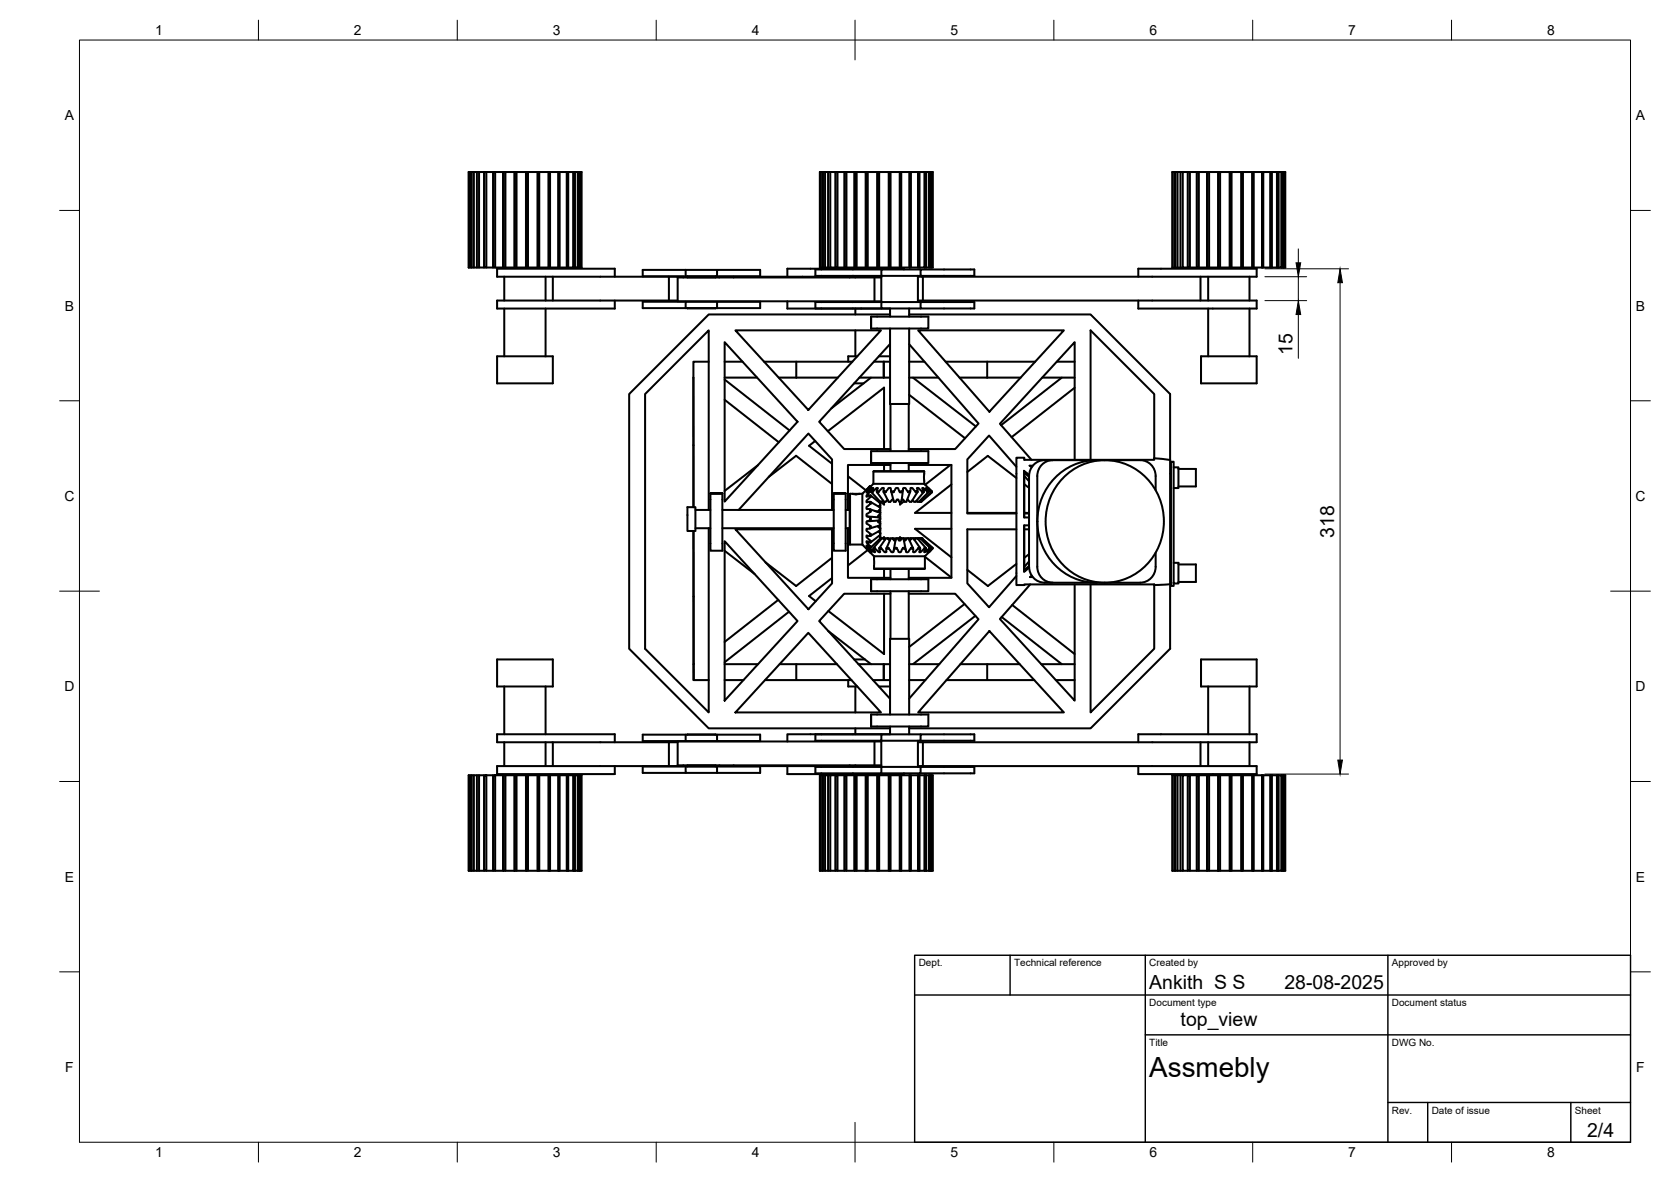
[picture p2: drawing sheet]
<svg xmlns="http://www.w3.org/2000/svg" width="420mm" height="297mm" viewBox="0 0 420 297" stroke-linecap="round" stroke-linejoin="round" font-family="sans-serif">
<!-- layer: Visible -->
<g fill="none" stroke="#000" stroke-width=".51">
<path d="M117.9 43.2v24M118.4 43.2v24M118.6 43.2v24M119.1 43.2v24M119.9 43.2v24M120.5 43.2h-2.7v24h2.7M121.7 43.2h.6v24h-.6zM121.7 43.2h-1.2v24h1.2M122.3 43.2h1.7M124 43.2h.5v24h-.5zM124.5 43.2h2.1M126.6 43.2h.5v24"/>
<path d="M127.1 43.2h2.2M129.3 43.2h13.6M129.3 43.2v24M129.5 43.2v24M129.9 43.2v24M132.2 43.2v24M132.4 43.2v24M132.8 43.2v24M135.1 43.2v24M135.4 43.2v24M135.6 43.2v24M137.9 43.2v24"/>
<path d="M138.2 43.2v24M138.3 43.2v24M140.4 43.2v24M140.7 43.2v24M142.5 43.2v24M142.6 43.2v24M142.9 43.2h1.2v24h-1.2M142.9 43.2v24M144.1 43.2h.5M144.2 43.2v24M144.6 43.2h.7M144.6 43.2v24"/>
<path d="M145.3 43.2v24h-.7M145.3 43.2h.4M145.4 43.2v24M145.7 43.2l.1 24M145.7 43.2v24M145.8 43.2h.4v24h-.9M145.9 43.2v24M206.2 43.2v24M206.7 43.2v24M206.9 43.2v24M207.5 43.2v24M208.2 43.2v24"/>
<path d="M208.8 43.2h-2.7v24h2.7M210 43.2h.6v24h-.6zM210 43.2h-1.2v24h1.2M210.6 43.2h1.7M212.3 43.2h.5v24h-.5zM212.8 43.2h2.1M214.9 43.2h.5v24M215.4 43.2h2.3M217.7 43.2h13.5M217.7 43.2v24M217.8 43.2v24M218.2 43.2v24"/>
<path d="M220.6 43.2v24M220.7 43.2v24M221.1 43.2v24M223.5 43.2v24M223.7 43.2v24M223.9 43.2v24M226.2 43.2v24M226.5 43.2v24M226.6 43.2v24M229 43.2v24M230.8 43.2v24M230.9 43.2v24"/>
<path d="M231.2 43.2h1.3v24h-1.3M231.2 43.2v24M232.5 43.2h.4M232.5 43.2v24M232.9 43.2h.7M232.9 43.2v24M233.6 43.2v24h-.7M233.6 43.2h.4M233.7 43.2v24M234 43.2l.1 24M234 43.2v24M234.1 43.2h.4v24h-.9"/>
<path d="M234.3 43.2v24M294.9 43.2v24M295.3 43.2v24M295.6 43.2v24M296.1 43.2v24M296.8 43.2v24M297.4 43.2h-2.6v24h2.6M298.6 43.2h.6v24h-.6zM298.6 43.2h-1.2v24h1.2M299.2 43.2h1.7M300.9 43.2h.5v24h-.5zM301.4 43.2h2.1"/>
<path d="M303.5 43.2h.5v24M304 43.2h2.3M306.3 43.2h13.5M306.3 43.2v24M306.4 43.2v24M306.8 43.2v24M309.2 43.2v24M309.4 43.2v24M309.7 43.2v24M312.1 43.2v24M312.3 43.2v24M312.5 43.2v24"/>
<path d="M314.8 43.2v24M315.1 43.2v24M315.2 43.2v24M317.6 43.2v24M319.4 43.2v24M319.8 43.2h1.3v24h-1.3M319.8 43.2v24M321.1 43.2h.4M321.2 43.2v24M321.5 43.2h.7M321.5 43.2v24M322.2 43.2v24h-.7"/>
<path d="M322.2 43.2h.4M322.3 43.2v24M322.6 43.2l.1 24M322.6 43.2v24M322.7 43.2h.5v24h-1M322.9 43.2v24M122.3 67.2h1.7M124.5 67.2h18.4M126.6 67.2v-24v24M126.8 69.5v6M126.8 77.5v12M137.2 69.5v6"/>
<path d="M137.2 77.5v12M139 69.5v6M144.1 67.2h.5M154.6 69.5v-2h-29.6v2h46.8v.2M154.6 75.5v2h-29.6v-2h45.4M168.2 69.5v6M172.4 67.8h-10.8v1.6h29.5v-1.6h-10.8v1.6M172.4 75.8h-10.8v1.6h29.5v-1.6h-10.8v1.6M172.8 69.4h7.2M172.8 77.4h7.2M172.8 69.7h7.1M180.3 67.8h-7.9v1.6"/>
<path d="M180.3 75.8h-7.9v1.6M184.5 69.5h-3.7v.2M198 75.7v1.8h25.8M210.6 67.2h1.7M212.8 67.2h18.4M213.6 69.5v.2M214.9 67.2v-24v24M215.1 69.5v.2M215.1 77.5v1.5M219 79.6v3zM219 79.6h14.4v3h-14.4M219.9 69.7v6"/>
<path d="M221.6 69.7h-51.2v6h51.2M221.6 69.5h-37.1v.2M221.6 69.3v6.6M221.6 75.9h-16.6v1.6h16.6M221.6 67.7h-16.6v1.6h16.6M223.8 79h-45.6l-20 20v64l20 20h45.6M223.8 77.5v2.1M227.3 67.7v-.2h-29.3v2M228.6 79h45.6l20 20v64l-20 20h-45.6M228.6 77.5v2.1M228.7 67.2v-24v24M230.8 75.5h85.2v2h-29.8v-2"/>
<path d="M230.8 69.5h1.3v6M230.8 69.3v6.6M231.5 75.9h13.5v1.6h-13.5zM231.5 75.9h-9.9v1.6h9.9M231.5 67.7h13.5v1.6h-13.5zM231.5 67.7h-9.9v1.6h9.9M232.1 69.5h83.9v-2h-29.8v2M232.5 67.2h.4M299.2 67.2h1.7M301.4 67.2h18.4M301.9 69.5v6M303.5 67.2v-24v24"/>
<path d="M303.8 69.5v6M303.8 77.5v12M314.2 69.5v6M314.2 77.5v12M317.3 67.2v-24v24M321.1 67.2h.4M125 89.5h14v6.8h-14zM174.3 94.9v32.6zM178.2 90.9h-3.9v4M182.2 86l18.3 20-18.3 20.1zM182.2 90.9h4.5M182.2 95.4l16.3 12.8"/>
<path d="M182.2 94.9h8.2M184.9 83h36.6l-18.3 20zM192.1 90.9h22.2M195.8 94.9h14.9M200.2 90.9v4M214.8 96.3h2.3M215.1 83v6.5M215.6 89.5h-2.3v1.4M216.1 94.9h6.1v-4v4h1.6M219 94.9l-10 7.7M219.7 90.9h4.1M221 89.5h2.8"/>
<path d="M223.8 86.5l-17.8 19.5 6.3 6.8h11.6M223.8 82.6v18.9h4.8v-18.9M228.6 86.5l17.4 19.9-5.8 6.4h-11.7M228.6 90.9h3.9M228.6 99.2l14.1 10.9M228.6 94.9h7.3M229.6 94.9l15.8 12.3M230.9 83h36.6l-18.7 20.5zM237.8 90.9h22.5M241.3 94.9h15.3M248.2 90.9v4M262.1 94.9h8.1"/>
<path d="M265.7 90.9h4.5M267 94.9l-15.3 12M270.2 97.4l-15.8 12.5M302 89.5h14v6.8h-14zM182.2 100.5l13.6 10.7M190.6 116.9l-8.4 6.5M193.3 119.9l6.9-5.4 9 7.1M205 110.8l-1.6 1.2 5.8 4.6M208.2 108.4l14.1-11v15.4M213.2 119.7l4.5 3.5M219 113.4v3zM219 113.4h14.4v3h-14.4"/>
<path d="M219.6 118.5h12.8M222.3 116.8v1.6M223.9 116.8h-10.7v11.4M223.9 101.5v11.9M223.9 116.4v2M228.5 116.8h10.7v28.4h-10.7M228.5 101.5v11.9M228.5 116.4v2M232.4 118.5l-12.7-.1-.1 3.2M232.4 118.5v3.1M239 116.8l-6.4 5M243.2 118.6l5.2-4 7.2 5.5"/>
<path d="M255.6 117.3l-6.9-7.8-5.5 6v13.5h12.4M257.5 118.6l.1 11.4M257.5 119v11h1.2M257.5 119.9h.1M257.6 119.6l1.1 1.4M257.6 118.8l1.1 1M258.3 119l.4 .4M258.3 119l-.8-.7v.7M258.9 117h.8M258.9 117l.5 .4M259.4 115.6l-8-9.1 18.8-20.5v29.6M264.7 115.6a3.9 3.9 0 0 0-3.9 4v22.8a3.9 3.9 0 0 0 3.9 4"/>
<path d="M275.7 115.6a15.5 15.5 0 0 0-14.1 10.4 15.5 15.5 0 0 0 4.6 16.9 14.5 14.5 0 0 0 9.5 3.5M290.2 115.2v-16.2l-16-16v32.6M290.2 115.2v.4h-32.6v-.6h-2v32h2v-.1h32.6v.1M290.2 115.2l4 .4M294.4 116h.7v31.2h-.7zM295.1 117.4h1.2v5.2h-1.2M296.3 117.8h4.4v4.4h-4.4M172.8 127.5h2.1v5.9h-2.1zM174.9 128.2h3.7M174.9 132.7h3.7M178.2 128.2v-45.2l-16 16v64l16 16v-46.3M178.6 124h3z"/>
<path d="M178.6 124v14.4h3v-14.4M181.6 128.2h28M181.6 132.7h28M182.2 136l18.3 20.1-18.3 20zM182.2 138.4l7.6 5.9M184.9 133h24.3v13.6l-5.9 6.5zM185.7 128.2l17.6-19.2 5.9 6.5v12.7M209.6 124h3zM209.6 124v14.4h3v-14.4M212.6 128.2h1M212.6 132.7h1M213.2 132.7v12.5h10.7"/>
<path d="M213.2 124.8l.4 .3M213.2 132.9h.4M213.6 136.7l3.2 .1M213.6 136.7l-.4 .3M213.7 124.1l-.1 12.6M213.7 124.1v12.7M213.7 124.1h.7M215 124.2l1.1-.1h-1.8l1.1 .1M216 124.1h.8M216.8 124.1v12.7M216.8 136.8l2 2-.9-1.1 .2 .2M216.8 124.1l2-1.9-.9 .9 .9-.7-.9 1.2v.2l.9-.6v.4l-.9 1v.2l.9-.3v.5l-.9 .9 .1 .3 .8-.1v.6l-.3 .2a.76 .76 0 0 0-.6 1l.9 .1v.6l-.3 .2a.63 .63 0 0 0-.5 1l.8 .3v.6l-.4 .2a.47 .47 0 0 0-.5 .4 .47 .47 0 0 0 .4 .5l.5 .4v.6l-.9 .2a.79 .79 0 0 0 .6 .9l.3 .2v.6l-.8-.1-.1 .3 .9 1v.4l-.8-.3-.1 .3 .9 1v.3l-.9-.5v.2l.9 1.2-.6-.5"/>
<path d="M218 137.8v.1M218.1 129.8l2.8 .2 .4 .2v.4l-.4 .2-2.9 .2M218.2 123.5h.1M218.2 138.2l-5 3.9M218.2 138l-.2-.1 .1 .2M218.5 137.9l.1-.2 .2 .2M218.6 123.3l1-.7-.5 .9h.4l.8-.8 .4-.1-.2 .9h.5l.7-.8 .5-.1v.9a1.26 1.26 0 0 0 1.2-.8l.1-.1a.35 .35 0 0 1 .4 .1 .35 .35 0 0 1 .1 .4l.1 .4h.7l.1-.2a.61 .61 0 0 1 .3-.6 .61 .61 0 0 1 .6 0l.4 .8h.6l.2-.4a.45 .45 0 0 1 .5-.5 .45 .45 0 0 1 .4 .5l.4 .4h.6v-.8l.2-.1a.87 .87 0 0 1 .9 .7l.2 .2h.5l-.2-.8 .4-.1 .9 .9h.5l-.4-.8 .2-.1 1 .9h.3l-.6-.8 .2-.1 1.1 .9-.7-.9 .9 .9M218.7 137.6l-.1 .1M218.8 122.2h.2h-.2M218.8 122.4l.2 .1-.2 .1M218.8 123.2l.2 .1-.2 .3M218.8 124.5l.2 .1-.1 .3-.1 .1"/>
<path d="M218.8 126.1l.2 .1-.1 .4-.1 .1M218.8 128.6l.2-.1v-.4l-.2-.1 2.5 .8M218.8 130.1l.2 .1-.1 .4-.1 .1M218.8 132.2l.2 .1-.1 .4-.1 .1M218.8 134.1l.2 .1-.1 .4-.1 .1M218.8 135.9l.2 .1-.1 .3h-.1M218.8 137.3l.2 .1-.2 .2M218.8 138.8l1 1M218.8 138.2h.1M218.8 138.7h.1M218.8 138.8h.1M218.9 126.2l2.4 1.4v.4l-.5 .7"/>
<path d="M218.9 124.5l2.4 2v.3l-.4 .5M218.9 138.4l-.1 .1M219 123.3l.1 .1M219 122.5h.1M219.1 123.5l.1 .2h.2l.1-.2M219.1 123.7l2.2 2.4M219.6 137.9l.1-.2h.3v.2M219.6 121.6h12.8M219.6 121.6l-.6 .6M219.8 139.8h12.8M219.8 139.8v3.1M219.9 128.4l1.4 .4"/>
<path d="M220.5 123.5l.1 .2h.3l.1-.2M220.5 123.7l1.8 2.4M220.8 132.2v.2l.5 .5v.4l-2.4 1.3M220.9 130.8l-.1 .4 .5 .4v.4l-2.6 .8M220.9 133.5l.4 .5M221 129.5l.3 .1-.1 .5M221 130.8l.3 .2-.1 .5M221 128.3h.3l-.1 .5M221 127.2l.3-.1v.4M221 132.1l.3 .2-.1 .5M221.1 134.6l.2 .4M221.1 137.9l.1-.2h.3l.1 .2"/>
<path d="M221.1 128.2l.2 .1M221.2 133.4l.1 .2-.1 .3M221.2 127l.1 .1M221.3 134.5l-.1 .3M221.3 126l-.2 .2 .2-.1v.3M221.3 128.8v.5l-.5 .3 .1 .4M221.3 134v.4l-2.4 1.9M221.3 135v.3M221.3 134.9v.1M221.3 133.9v.1M221.3 132.7v.1M221.3 135.3l.3 .2"/>
<path d="M221.3 135.3h.1M221.3 126.1h.1M221.3 135.3l-2.3 2.3M221.3 134h.1M221.3 132.8h.1M221.4 126.1l.9 .7v-.7M221.7 135.3l-.3 .1M221.9 135.3l.4-.3v.3M222 125.8l-.3 .3h-.4M222.1 135.3h.1M222.2 123.5l.1 .2h.3l.2-.2M222.2 123.7l1.2 2.4h.5l.4-.6h.3"/>
<path d="M222.2 135.4h.5M222.5 135.6l-.4-.3h-.4l-2.1 2.4M222.9 137.7h.5l.1 .2M222.9 137.7v.2M223.2 125.6l-.5 .5h-.4M223.3 135.3h-.1M223.3 135.4l.3-.1 .3 .2M223.7 135.9l-.5-.6h-.4l-1.7 2.4M224 123.2l.7 2.9h.5l.4-.6h.3l.2 .6h.4M224.1 123.5l.2 .2h.4l.1-.2M224.5 135.3h.5l.2 .3M224.9 137.9l.1-.2h.4l.1 .2"/>
<path d="M225.1 135.8h-.3l-.4-.5h-.4l-1.1 2.4M225.2 135.6l-.5 2.8M225.8 135.4l.5-.1 .2 .3M226.2 123.5l.1 .2h.4l.1-.2M226.3 135.3v-.3l.4 .3M226.5 126.1h.1M226.7 135.3l-.3 .5h-.4a.47 .47 0 0 0-.7-.5l-.1 .3M226.7 135.3l.5 .1 .6 2.9M227 137.9l.1-.2h.4l.1 .2M227.1 122.9l-.5 3.2M227.2 135.4l.5-.1 .1 .3M227.3 135.8h.3l.4-.5h.5l1.1 2.4"/>
<path d="M227.4 125.9l-1.1 .9v-.7M227.7 135.3l.1 .3M228.3 123.5l.1 .2h.4M228.5 135.3h.4v.3M228.7 135.9l.6-.6h.4l1.6 2.4M228.8 123.7l-.9 2.4h-.4l-.4-.6-.4 .1M228.9 123.5l-.1 .2M228.9 135.3l.2 .2M229.6 137.7h-.5l-.1 .2M229.6 137.7v.2M230 135.3l.2 .1M230.2 123.5l.1 .2h.3l.1-.2"/>
<path d="M230.7 135.3h-.4l-.4 .3 .1-.3h-.3M230.7 135.3h.2l-.1 .1M230.7 135.3l2.1 2.4M230.7 123.7l-1.5 2.4h-.5l-.6-.6M230.9 137.9l.1-.2h.3l.1 .2M230.9 135.3h.1M231 135.3h.1M231.1 126l.4 .1M231.4 135.3h.1M231.4 135.3l-.6 .2M231.4 135.3l2.4 2.4M231.4 135.3h.4"/>
<path d="M231.5 135.3h-.1M231.8 135.3l2.7 2.4v.2l-.9 .9 .8-.9-1.1 .9 .5-.9h-.2l-1.1 .9-.1-.1 .4-.8h-.4l-1 .9-.3-.1 .3-.8h-.5l-1 .9-.3-.1v-.8a1.06 1.06 0 0 0-1.1 .7l-.2 .2a.36 .36 0 0 1-.5-.1 .36 .36 0 0 1 0-.4l-.2-.4h-.6l-.2 .2a.54 .54 0 0 1-.3 .6 .54 .54 0 0 1-.6-.1l-.4-.7h-.6l-.2 .4a.45 .45 0 0 1-.4 .5 .45 .45 0 0 1-.5-.5l-.3-.4h-.6v.8l-.3 .1-1-.9h-.5l.2 .8-.2 .1-1.1-.9h-.4l.4 .8-.1 .1-1.1-.9h-.3l.6 .9-.6-.6M231.8 135.3l2.6 2.4M231.8 123.5l.1 .2h.3l.1-.2M232.2 123.7l-2 2.4h-.4l-.4-.4M232.4 121.6l1.9 1.9M232.4 137.9l.1-.2h.2l.1 .2M232.6 139.8l-.2 3.2-12.6-.1M232.6 139.9l6.6 5.2M233.1 123.5l.1 .2 .2-.2M233.4 123.7l-2.4 2.4-.6-.2M233.6 137.9l.1-.2 .1 .2"/>
<path d="M234 138.4l-1.4 1.4M234 123.5v.2l.1-.2M234.1 123.7l-2.6 2.4M234.3 137.9v-.2l.1 .2M234.3 123.7l-2.8 2.4M234.3 123.5v.2M239.2 132.9h-9.1l9.1 7.2M239.2 121.7l-9.1 7.2h9.1M243.2 128.9h12.4M255.6 133h-12.4v13.6l5.5 6 6.9-7.9M257.6 132l-.1 11.4M257.6 129h1.1"/>
<path d="M257.6 133h1.1M257.6 121.7l1.1 .9M257.6 128.9h1.1M258.7 132h-1.2v11.7l1.2-1M258.7 139.3l-1.1 .9M267.3 120.2a14.8 14.8 0 0 1 15.6-3.6 14.8 14.8 0 0 1 9.7 12.9 14.9 14.9 0 0 1-6.9 14.6 14.9 14.9 0 0 1-16.2-.3 15.7 15.7 0 0 1-2.2-23.6zM290.6 123.2v-3.6a3.9 3.9 0 0 0-3.9-4h-24.1a4 4 0 0 0-3.9 4l.1 22.8a3.9 3.9 0 0 0 3.8 4M290.6 138.9v3.5a3.9 3.9 0 0 1-3.9 4M174.3 149.9l.1-16.5 .1 37.5h3.7M174.4 149.9l.1 17M195.7 150.8l-13.5 10.5M198.4 153.7l-16.2 12.7"/>
<path d="M203.2 159l18.3 20h-36.6zM208.2 158.5l10.8 8.4M209.2 140.2l-9 7.1-7.7-6M209.2 145.3l-5.8 4.5 1.7 1.3M219 145.6v3zM219 145.6h14.4v3h-14.4M219.8 142.9h12.8M222.3 143v2.2M222.3 149.2v15.2l-14-10.8M223.9 149.2h-11.6l-6.3 6.9 17.8 19.5M223.9 143v2.6M223.9 148.6v11.9"/>
<path d="M228.5 149.2h11.7l5.8 6.4-17.4 20M228.5 143v2.6M228.5 148.6v11.9M242.5 151.8l-13.9 10.8M245.3 154.8l-15.7 12.1M248.6 152.5l.1 .1M248.8 158.6l18.7 20.4h-36.6zM251.9 155.1l15.1 11.8M254.5 152l15.7 12.4M255.6 141.7l-7.2 5.6-5.2-4.1M257.5 142.1h.1M258.7 141.1l-1.1 1.4"/>
<path d="M258.7 142.2l-1.1 1M259 146.9l-7.6 8.7 18.8 20.5v-29.2M259.4 144.7l-.4 .3h.7M262.6 146.4h13.1M274.2 146.9v32.1l16-16v-16M275.7 146.4h11M294.2 146.8l-4 .2M295.1 141.4h1.2v5.2h-1.2M296.3 141.8h4.4v4.4h-4.4M125 165.7h14v6.8h-14zM126.8 172.5v12M137.2 172.5v12"/>
<path d="M174.3 166.9l.2 4M182.2 166.9h8.4M182.2 170.9h4.7M192.4 170.9h21.7M196 166.9h14.4M200.2 166.9v4M213.3 170.9v1.6h2.3M214.8 165.7h2.7M215.1 172.5v6.5M215.8 166.9h6.4v4v-4h1.6M219 179.6v3zM219 179.6h14.4v3h-14.4"/>
<path d="M219.5 170.9h4.3M221 172.5h2.8M223.8 179.6v-19.1h4.8v19.1M228.6 166.9h7.6M228.6 170.9h4.1M238 170.9h22.1M241.5 166.9h14.9M248.2 166.9v4M261.8 166.9h8.4M265.5 170.9h4.7M302 165.7h14v6.8h-14zM303.8 172.5v12"/>
<path d="M314.2 172.5v12M117.9 194.8v24M118.4 194.8v24M118.6 194.8v24M119.1 194.8v24M119.9 194.8v24M120.5 194.8h-2.7v24h2.7M121.7 194.8h.6v24h-.6zM121.7 194.8h-1.2v24h1.2M122.3 194.8h1.7M124 194.8h.5v24h-.5zM124.5 194.8h18.4"/>
<path d="M126.6 194.8v24v-24M126.8 186.5v6M127.1 194.8v24h-.5M129.3 194.8v24M129.5 194.8v24M129.9 194.8v24M132.2 194.8v24M132.4 194.8v24M132.8 194.8v24M135.1 194.8v24M135.4 194.8v24M135.6 194.8v24"/>
<path d="M137.2 186.5v6M137.9 194.8v24M138.2 194.8v24M138.3 194.8v24M139 186.5v6M140.4 194.8v24M140.7 194.8v24M142.5 194.8v24M142.6 194.8v24M142.9 194.8h1.2M142.9 194.8v24M144.1 194.8v24h-1.2"/>
<path d="M144.1 194.8h.5M144.2 194.8v24M144.6 194.8h.7v24h-.7M144.6 194.8v24M145.3 194.8h.9v24h-.4M145.4 194.8v24M145.7 194.8v24M145.8 194.8l-.1 24M145.9 194.8v24M154.6 186.5v-2h-29.6v2h45.4M168.2 186.5v6M171.8 192.3v.2h-46.8v2h29.6v-2"/>
<path d="M172.4 192.6v1.6h7.9M172.4 184.6v1.6h7.9M172.8 192.6h7.2M172.8 184.6h7.2M172.8 192.3h7.1M180.3 192.6v1.6h10.8v-1.6h-29.5v1.6h10.8M180.3 184.6v1.6h10.8v-1.6h-29.5v1.6h10.8M180.8 192.3v.2h3.7M184.5 192.3v.2h37.1M198 192.5v2h29.3v-.2M206.2 194.8v24M206.7 194.8v24"/>
<path d="M206.9 194.8v24M207.5 194.8v24M208.2 194.8v24M208.8 194.8h-2.7v24h2.7M210 194.8h.6v24h-.6zM210 194.8h-1.2v24h1.2M210.6 194.8h1.7M212.3 194.8h.5v24h-.5zM212.8 194.8h18.4M213.6 192.3v.2M214.9 194.8v24v-24M215.1 183v1.5"/>
<path d="M215.1 192.3v.2M215.4 194.8v24h-.5M217.7 194.8v24M217.8 194.8v24M218.2 194.8v24M219.9 186.3v6M220.6 194.8v24M220.7 194.8v24M221.1 194.8v24M221.6 186.3h-51.2v6h51.2M221.6 186.1v6.6M221.6 186.1h9.9v-1.6h13.5v1.6h-13.5"/>
<path d="M221.6 184.5h-16.6v1.6h16.6v-1.6h9.9M221.6 194.3h9.9v-1.6h13.5v1.6h-13.5M221.6 192.7h-16.6v1.6h16.6v-1.6h9.9M223.5 194.8v24M223.7 194.8v24M223.8 184.5h-25.8v1.8M223.8 182.6v1.9M223.9 194.8v24M226.2 194.8v24M226.5 194.8v24M226.6 194.8v24M228.6 182.6v1.9"/>
<path d="M228.7 194.8v24M229 194.8v24M230.8 186.5h85.2v-2h-29.8v2M230.8 186.1v6.6M230.8 194.8v24M230.9 194.8v24M231.2 194.8h1.3M231.2 194.8v24M232.1 192.5h83.9v2h-29.8v-2M232.1 186.5v6h-1.3M232.5 194.8v24h-1.3M232.5 194.8h.4"/>
<path d="M232.5 194.8v24M232.9 194.8h.7v24h-.7M232.9 194.8v24M233.6 194.8h.9v24h-.4M233.7 194.8v24M234 194.8v24M234.1 194.8l-.1 24M234.3 194.8v24M294.9 194.8v24M295.3 194.8v24M295.6 194.8v24M296.1 194.8v24"/>
<path d="M296.8 194.8v24M297.4 194.8h-2.6v24h2.6M298.6 194.8h.6v24h-.6zM298.6 194.8h-1.2v24h1.2M299.2 194.8h1.7M300.9 194.8h.5v24h-.5zM301.4 194.8h18.4M301.9 186.5v6M303.5 194.8v24v-24M303.8 186.5v6M304 194.8v24h-.5M306.3 194.8v24"/>
<path d="M306.4 194.8v24M306.8 194.8v24M309.2 194.8v24M309.4 194.8v24M309.7 194.8v24M312.1 194.8v24M312.3 194.8v24M312.5 194.8v24M314.2 186.5v6M314.8 194.8v24M315.1 194.8v24M315.2 194.8v24"/>
<path d="M317.3 194.8v24M317.6 194.8v24M319.4 194.8v24M319.8 194.8h1.3M319.8 194.8v24M321.1 194.8v24h-1.3M321.1 194.8h.4M321.2 194.8v24M321.5 194.8h.7v24h-.7M321.5 194.8v24M322.2 194.8h1v24h-.5M322.3 194.8v24"/>
<path d="M322.6 194.8v24M322.7 194.8l-.1 24M322.9 194.8v24M122.3 218.8h1.7M124.5 218.8h2.1M127.1 218.8h2.2M129.3 218.8h13.6M144.1 218.8h.5M145.3 218.8h.4M210.6 218.8h1.7M212.8 218.8h2.1M215.4 218.8h2.3"/>
<path d="M217.7 218.8h13.5M232.5 218.8h.4M233.6 218.8h.4M299.2 218.8h1.7M301.4 218.8h2.1M304 218.8h2.3M306.3 218.8h13.5M321.1 218.8h.4M322.2 218.8h.4"/>
</g>
<g fill="#000">
<circle cx="218.1" cy="137.9" r=".25"/>
<circle cx="221" cy="129.5" r=".25"/>
<circle cx="221.3" cy="128.3" r=".25"/>
<circle cx="231.8" cy="135.3" r=".25"/>
<circle cx="290.4" cy="143.7" r=".25"/>
</g>
<!-- layer: BORDER -->
<g fill="none" stroke="#000" stroke-width=".25">
<path d="M20 10.1h390v276.9h-390zM65 5.1v5M115 5.1v5M165 5.1v5M215 5.1v10M265 5.1v5M315 5.1v5M365 5.1v5M15 52.9h5M410 52.9h5M15 100.7h5M410 100.7h5"/>
<path d="M15 148.6h10M405 148.6h10M15 196.4h5M410 196.4h5M15 244.2h5M410 244.2h5M65 287v5M115 287v5M165 287v5M215 282.1v9.9M265 287v5M315 287v5"/>
<path d="M365 287v5"/>
</g>
<!-- layer: TITLEBLOCK -->
<path d="M230 240.1h180v46.9h-180zM230 250h180M254 240.1v9.9M288 240.1v46.9M349 240.1v46.9M288 260.1h122M349 277.1h61M359 277.1v9.9M395 277.1v9.9" fill="none" stroke="#000" stroke-width=".36"/>
<!-- layer: FD_Dimensions -->
<path d="M318.1 67.5h21M318.1 69.5h10.4M318.1 75.6h10.4M326.5 62.6v3.4M326.5 69.5v6.1M326.5 79v11.1M337 71v120M318.1 194.5h21" fill="none" stroke="#000" stroke-width=".25"/>
<path d="M325.9 66h1.1l-.5 3.5zM326.5 75.6l.5 3.4h-1.1zM337 67.5l.5 3.5h-1.1zM336.4 191h1.1l-.5 3.5z" fill="#000" stroke="#000" stroke-width=".25"/>
<text font-size="7" x="289" y="270.6">Assmebly</text>
<g font-size="4.9">
<text x="325" y="89.2" transform="rotate(-90 325 89.2)">15</text>
<text x="335.5" y="135.1" transform="rotate(-90 335.5 135.1)">318</text>
<text x="289" y="248.5">Ankith S S</text>
<text x="323" y="248.5">28-08-2025</text>
<text x="296.9" y="257.8">top_view</text>
<text x="399.1" y="285.7">2/4</text>
</g>
<g font-size="3.5">
<text x="39" y="8.8">1</text>
<text x="89" y="8.8">2</text>
<text x="139" y="8.8">3</text>
<text x="189" y="8.8">4</text>
<text x="239" y="8.8">5</text>
<text x="289" y="8.8">6</text>
<text x="339" y="8.8">7</text>
<text x="389" y="8.8">8</text>
<text x="16.3" y="30.2">A</text>
<text x="411.3" y="30.2">A</text>
<text x="16.3" y="78">B</text>
<text x="411.3" y="78">B</text>
<text x="16.2" y="125.9">C</text>
<text x="411.2" y="125.9">C</text>
<text x="16.2" y="173.7">D</text>
<text x="411.2" y="173.7">D</text>
<text x="16.3" y="221.6">E</text>
<text x="411.3" y="221.6">E</text>
<text x="16.4" y="269.4">F</text>
<text x="411.4" y="269.4">F</text>
<text x="39" y="290.8">1</text>
<text x="89" y="290.8">2</text>
<text x="139" y="290.8">3</text>
<text x="189" y="290.8">4</text>
<text x="239" y="290.8">5</text>
<text x="289" y="290.8">6</text>
<text x="339" y="290.8">7</text>
<text x="389" y="290.8">8</text>
</g>
<g font-size="2.5">
<text x="231" y="242.9">Dept.</text>
<text x="255" y="242.9">Technical reference</text>
<text x="289" y="242.9">Created by</text>
<text x="350" y="242.9">Approved by</text>
<text x="289" y="252.8">Document type</text>
<text x="350" y="252.8">Document status</text>
<text x="289" y="262.9">Title</text>
<text x="350" y="262.9">DWG No.</text>
<text x="350" y="279.9">Rev.</text>
<text x="360" y="279.9">Date of issue</text>
<text x="396" y="279.9">Sheet</text>
</g>
</svg>
